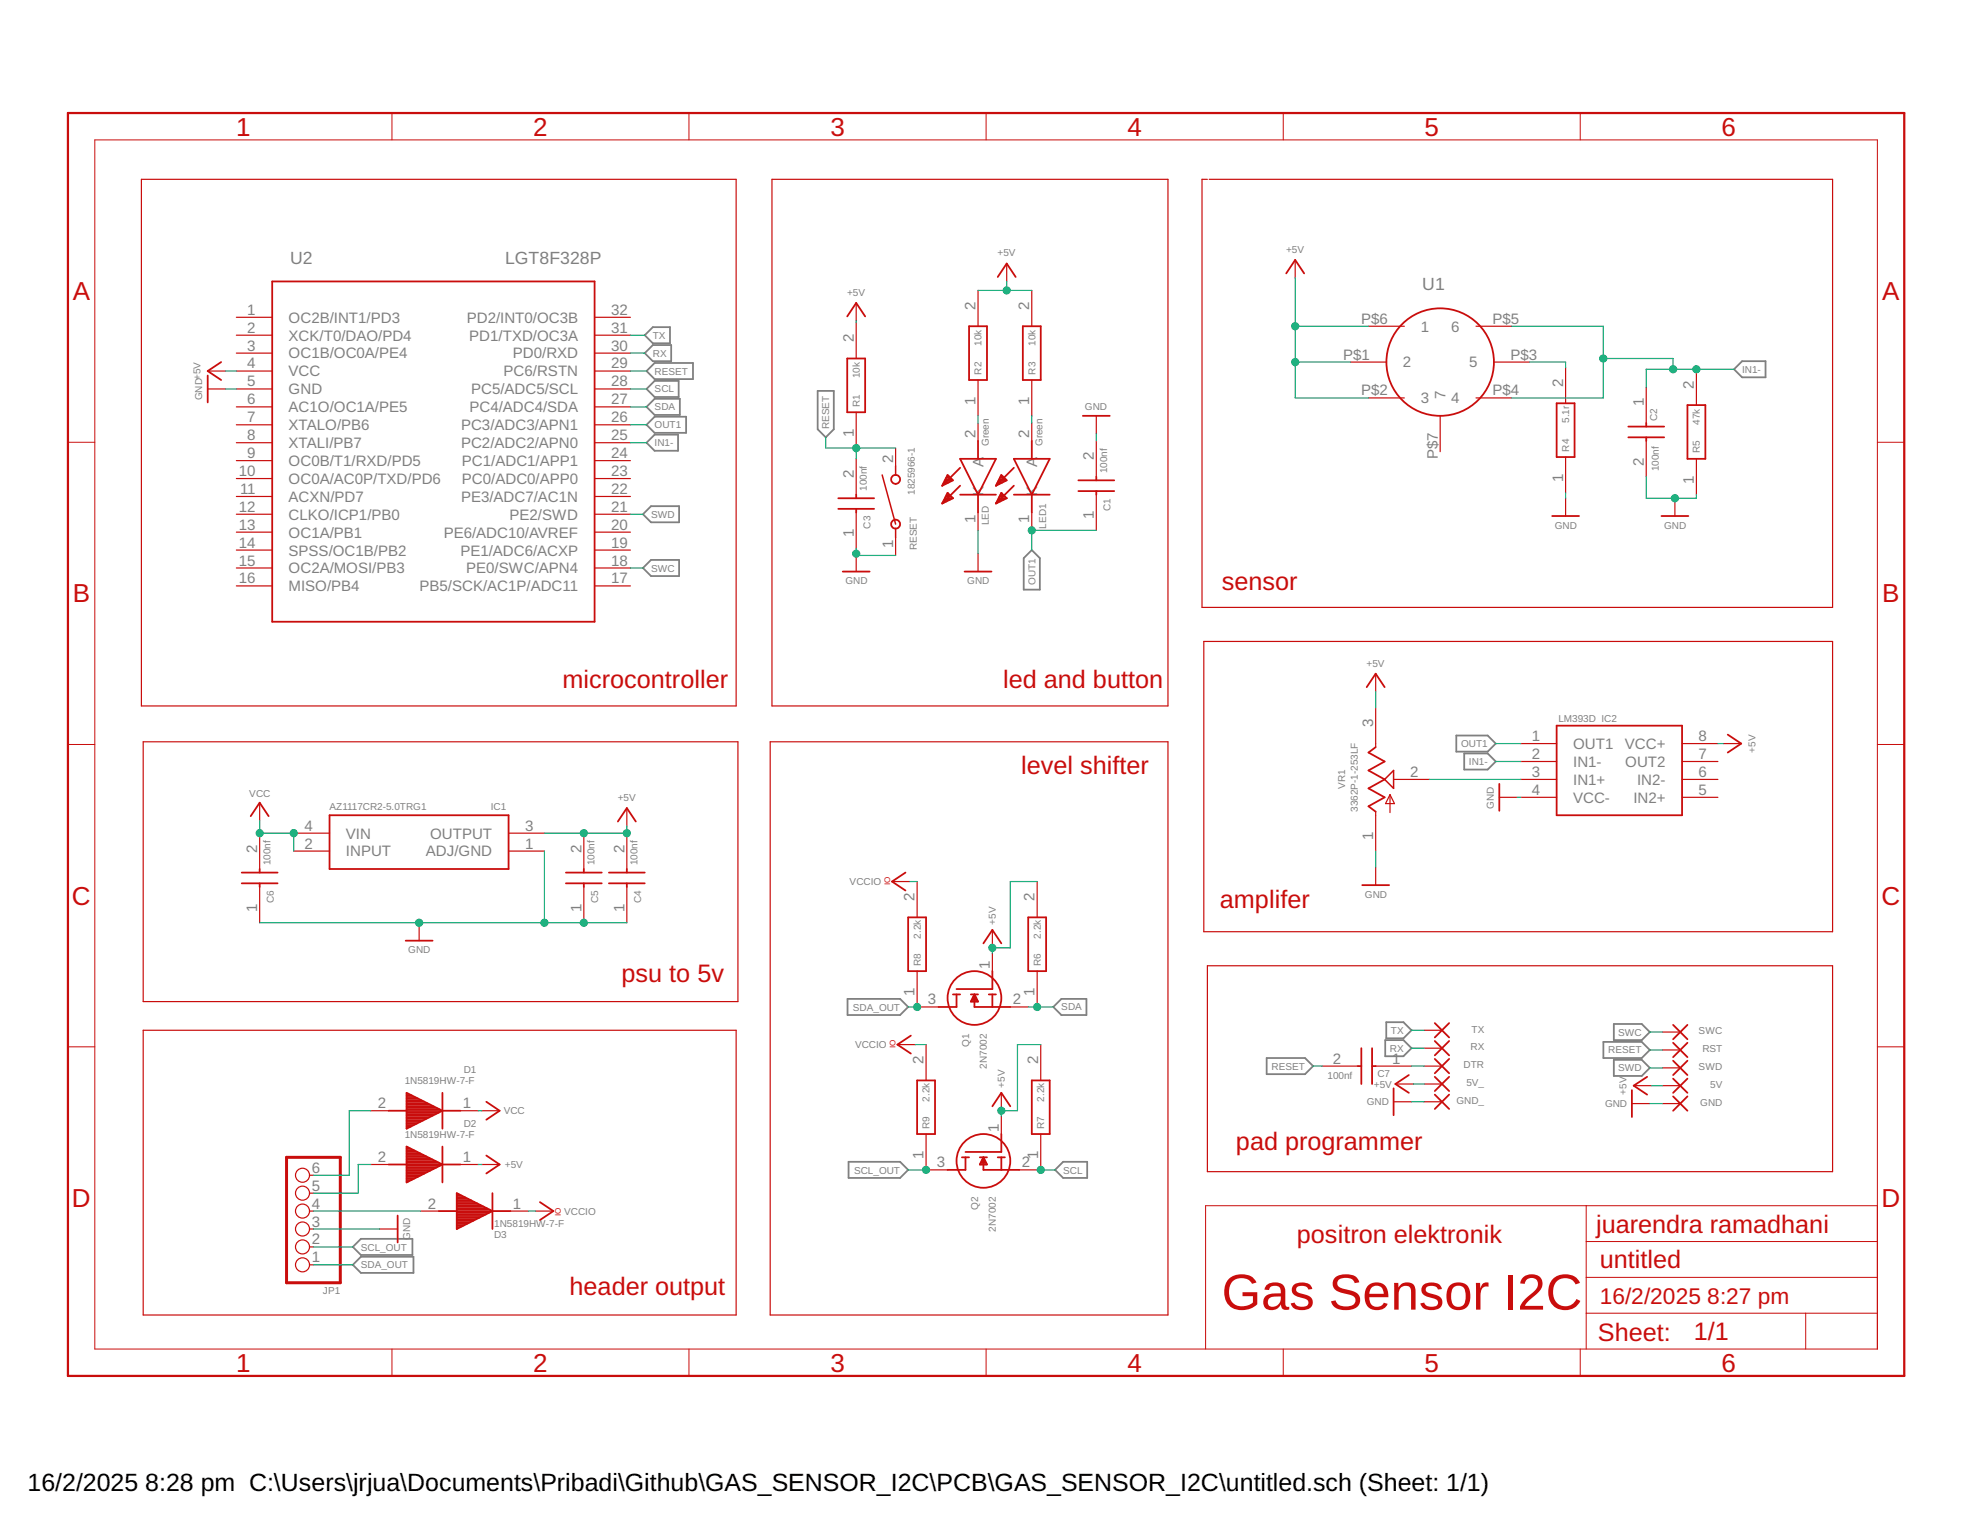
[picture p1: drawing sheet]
<svg xmlns="http://www.w3.org/2000/svg" width="279mm" height="216mm" viewBox="0 0 279 216" stroke-linecap="round" stroke-linejoin="round" font-family="sans-serif">
<g fill="none" stroke="#808080" stroke-width=".25">
<path d="M91.4 50.1l1.1-1.2h2.6v2.3h-2.6zM91.4 47.5l1.1-1.1h2.5v2.3h-2.5zM91.7 52.6l1.1-1.1h5.4v2.2h-5.4zM91.7 55.1l1.1-1.1h3.4v2.3h-3.4zM91.7 57.7l1.1-1.2h3.6v2.3h-3.6zM115.9 55.4h2.3v5.5l-1.1 1.1-1.2-1.1zM245.8 52.3l1.2-1.1h3.3v2.3h-3.3zM91.1 72.9l1.2-1.1h4v2.2h-4zM91.7 62.8l1.1-1.2h3.3v2.3h-3.3zM91.7 60.2l1.1-1.1h4.5v2.3h-4.5zM146.3 78l1.1 1.1v4.5h-2.3v-4.5zM91.1 80.5l1.2-1.1h4v2.3h-4z"/>
<path d="M206.4 104.3h4.5l1.1 1.1-1.1 1.2h-4.5zM207.6 106.8h3.3l1.1 1.1-1.1 1.2h-3.3zM120.1 141.6h7.5l1.1 1.1-1.1 1.2h-7.5zM149.3 142.7l1.2-1.1h3.5v2.3h-3.5zM179.6 150h5.4l1.1 1.1-1.1 1.2h-5.4zM196.4 147.4h2.5l1.2 1.2-1.2 1.1h-2.5zM196.5 144.9h2.4l1.2 1.1-1.2 1.2h-2.4zM227.3 147.7h5.4l1.2 1.1-1.2 1.2h-5.4zM228.8 145.2h3.9l1.2 1.1-1.2 1.1h-3.9zM228.8 150.2h3.9l1.2 1.2-1.2 1.1h-3.9zM50 176.8l1.2-1.2h7.3v2.3h-7.3zM50 179.3l1.2-1.1h7.4v2.2h-7.4z"/>
<path d="M120.3 164.7h7.3l1.1 1.1-1.1 1.2h-7.3zM149.6 165.8l1.1-1.1h3.4v2.3h-3.4z"/>
</g>
<g fill="none" stroke="#c90d0c" stroke-width=".17">
<path d="M20 25.4h84.4v74.7h-84.4zM109.4 25.4h56.2v74.7h-56.2zM142.7 37.4v2.5M171.2 25.4h-.8v60.7h89.4v-60.7h-88.4M183.6 36.9v2.5M29.4 52.6h2.6M29.4 55.1h2.6M33.5 45h5.1M33.5 47.5h5.1M33.5 50.1h5.1M33.5 52.6h5.1M33.5 55.1h5.1"/>
<path d="M33.5 57.7h5.1M84.3 45h5.1M84.3 47.5h5.1M84.3 50.1h5.1M84.3 52.6h5.1M84.3 55.1h5.1M84.3 57.7h5.1M121.4 42.9v2.6M121.4 45.7v5.1M121.4 58.4v5.1M138.6 41.2v5M138.6 53.9v5"/>
<path d="M138.6 60v2.5M146.3 41.2v5M146.3 53.9v5M146.3 60v2.5M155.4 58.9v2.6M191.5 51.3h5M194 46.2h5.1M194 56.4h5.1M204.2 58.9v5.1M209.2 46.2h5.1M209.2 56.4h5.1M211.8 51.3h5.1"/>
<path d="M221.9 52.1v5.1M233.4 54.9v5.1M240.5 52.3v5.1M33.5 60.2h5.1M33.5 62.8h5.1M33.5 65.3h5.1M33.5 67.8h5.1M33.5 70.4h5.1M33.5 72.9h5.1M33.5 75.4h5.1M33.5 78h5.1M84.3 60.2h5.1"/>
<path d="M84.3 62.8h5.1M84.3 65.3h5.1M84.3 67.8h5.1M84.3 70.4h5.1M84.3 72.9h5.1M84.3 75.4h5.1M84.3 78h5.1M121.4 65v5.1M121.4 72.6v5.1M121.4 78.5v2.5M127 63.5v2.6M127 76.2v2.5"/>
<path d="M138.6 72.6v2.6M138.6 78.5v2.5M146.3 72.6v2.6M155.4 62.5v5.1M155.4 70.1v5.1M221.9 64.8v5.1M221.9 70.6v2.6M233.4 62.5v5.1M237.4 70.6v2.6M240.5 65v5.1M33.5 80.5h5.1M33.5 83.1h5.1"/>
<path d="M84.3 80.5h5.1M84.3 83.1h5.1M170.6 90.9h89.2v41.2h-89.2zM195 95.5v2.5M20.3 105.2h84.3v36.8h-84.3zM36.8 113.8v2.5M36.8 118.1v5.1M41.6 118.1h5.1M72.1 118.1h5.1M82.8 118.1v5.1M88.9 114.6v2.5M88.9 118.1v5.1"/>
<path d="M109.2 105.2h56.4v81.2h-56.4zM195 100.3v5.6M195 115.1v5.5M197 112.6v2.6M197 112.6l.7 1.3h-1.3zM197.5 110.5h5.1M212.5 113h2.6M215.6 105.4h5.1M215.6 107.9h5.1M215.6 110.5h5.1M215.6 113h5.1M238.4 105.4h5.1"/>
<path d="M238.4 107.9h5.1M238.4 110.5h5.1M238.4 113h5.1M244.3 105.4h2.5M36.8 125.7v5.1M41.6 120.6h5.1M59.4 130.8v2.5M72.1 120.6h5.1M82.8 125.7v5.1M88.9 125.7v5.1M126.4 125h2.6M130 125v5"/>
<path d="M130 137.7v5M140.7 131.8v2.6M140.7 135.1v2.6M147 125v5M147 137.7v5M171.2 136.9h88.6v29.2h-88.6zM195 122.9v2.6M20.3 146h84.1v40.4h-84.1zM52.6 157.5h2.5M65.3 157.5h2.5M68.3 157.5h2.5M127.2 148.1h2.6"/>
<path d="M130.5 142.7h2.6M131.3 148.1v5.1M141.9 154.9v2.6M141.9 158.2v2.6M143.2 142.7h2.6M147.5 148.1v5.1M187.4 151.1h5.1M195 151.1h5.1M197.5 156.2h2.6M197.8 153.7h2.5M201.9 146h2.5M201.9 148.6h2.5"/>
<path d="M201.9 151.1h2.5M201.9 153.7h2.5M201.9 156.2h2.5M231.3 156.4h2.6M231.6 153.9h2.5M235.6 146.3h2.6M235.6 148.8h2.6M235.6 151.4h2.6M235.6 153.9h2.6M235.6 156.4h2.6M43.9 179.3h.5M43.9 176.8h.5"/>
<path d="M43.9 174.2h.5M43.9 171.7h.5M43.9 169.1h.5M43.9 166.6h.5M52.6 165.1h2.5M53.8 174.2h2.6M59.7 171.7h2.5M65.3 165.1h2.5M68.3 165.1h2.5M72.3 171.7h2.6M75.9 171.7h2.5M131.3 160.8v5"/>
<path d="M131.8 165.8h2.5M144.5 165.8h2.5M147.5 160.8v5"/>
<circle cx="42.9" cy="171.7" r=".99"/>
<circle cx="42.9" cy="166.6" r=".99"/>
<circle cx="42.9" cy="169.1" r=".99"/>
<circle cx="42.9" cy="179.3" r=".99"/>
<circle cx="42.9" cy="176.8" r=".99"/>
<circle cx="42.9" cy="174.2" r=".99"/>
</g>
<g fill="none" stroke="#c90d0c" stroke-width=".14">
<path d="M13.4 19.8h252.7v171.4h-252.7zM55.6 16v3.8M97.7 16v3.8M139.8 16v3.8M181.9 16v3.8M224 16v3.8M9.6 62.7h3.8M266.1 62.7h3.8M9.6 105.5h3.8M266.1 105.5h3.8M9.6 148.4h3.8M266.1 148.4h3.8"/>
<path d="M224.9 170.9v20.3M224.9 176h41.2M266.1 170.9h-95.2v20.3M55.6 191.2v3.9M97.7 191.2v3.9M139.8 191.2v3.9M181.9 191.2v3.9M224 191.2v3.9M224.9 186.2h41.2M224.9 181.1h41.2M256 186.2v5"/>
</g>
<path d="M9.6 16h260.3v179.1h-260.3z" fill="none" stroke="#c90d0c" stroke-width=".32"/>
<g fill="none" stroke="#c90d0c" stroke-width=".25">
<path d="M38.6 39.9h45.7v48.2h-45.7zM141.4 39.3l1.3-1.9 1.3 1.9M182.3 38.8l1.3-1.9 1.3 1.9M29.4 53.2v3.8M31.3 51.3l-1.9 1.3 1.9 1.3M120.1 50.8h2.5v7.6h-2.5zM120.1 44.9l1.3-2 1.2 2M137.4 46.2h2.5v7.7h-2.5zM145 46.2h2.5v7.7h-2.5zM153.5 58.9h3.8M220.7 57.2h2.5v7.6h-2.5zM233.4 60v.5"/>
<path d="M239.2 57.4h2.5v7.6h-2.5zM118.8 72.1h5.1M118.8 70.6h5.1M121.4 70.1v.5M121.4 72.1v.5M133.6 71.3h.2M133.7 68.6h.3M133.7 71.1h.5M133.8 68.4h.7M133.8 70.8h.8M133.9 68.2h1M133.9 70.6h1.2"/>
<path d="M134 68h1M134 70.4h.9M134.1 67.7h.6M134.2 70.2h.4M134.2 67.5h.3M134.3 70h.1M134.3 67.3l.8 .8-1.5 .8zM135.1 70.6l-.8-.7-.7 1.5M135.1 70.6l-1.5 .8M136.1 65h5.1l-2.6 5.1zM136.1 70.1h5.1M136.1 68.9l-2.5 2.5"/>
<path d="M136.1 66.3l-2.5 2.6M138.6 62.5v2.5M138.6 70.1v2.5M141.2 71.3h.2M141.3 68.6h.3M141.3 71.1h.5M141.4 68.4h.7M141.5 70.8h.8M141.5 68.2h1M141.6 70.6h1.1M141.6 68h1M141.7 70.4h.8"/>
<path d="M141.7 67.7h.7M141.8 70.2h.5M141.8 67.5h.3M141.9 70h.1M141.9 67.3l.8 .8-1.5 .8zM142.7 70.6l-.8-.7-.7 1.5M142.7 70.6l-1.5 .8M143.7 65h5.1l-2.5 5.1zM143.7 70.1h5.1M143.7 68.9l-2.5 2.5M143.7 66.3l-2.5 2.6M146.3 62.5v2.5"/>
<path d="M146.3 70.1v2.5M152.9 69.6h5M152.9 68.1h5M155.4 67.6v.5M155.4 69.6v.5M220 73.2h3.8M230.8 60.5h5.1M230.8 62h5.1M233.4 62v.5M235.5 73.2h3.8M119.5 81h3.8M136.7 81h3.8"/>
<path d="M193.7 97.4l1.3-1.9 1.3 1.9M35.5 115.7l1.3-1.9 1.3 1.9M46.7 115.6h25.4v7.6h-25.4zM87.6 116.5l1.3-1.9 1.2 1.9M195 105.9l-1 .8 2.3 1.2-2.3 1.3 2.3 1.3-2.3 1.3 2.3 1.2-2.3 1.3 1 .8M212.5 111.1v3.8M220.7 102.9h17.7v12.7h-17.7zM244.9 104.1l1.9 1.3-1.9 1.3M34.3 125.2h5M34.3 123.7h5M36.8 123.2v.5M36.8 125.2v.5"/>
<path d="M57.5 133.3h3.8M80.2 125.2h5.1M80.2 123.7h5.1M82.8 123.2v.5M82.8 125.2v.5M86.3 125.2h5.1M86.3 123.7h5.1M88.9 123.2v.5M88.9 125.2v.5M128.4 123.7l-2 1.3 2 1.2M128.7 130h2.6v7.7h-2.6zM139.4 133.7l1.3-1.9 1.2 1.9"/>
<path d="M140.7 137.7v2.5h-5.1M145.8 130h2.5v7.7h-2.5zM193.1 125.5h3.8M55.1 157.5h2.5M57.6 154.9l5.1 2.6-5.1 2.5zM57.6 159.9h.2M57.6 159.7h.6M57.6 159.5h1M57.6 159.3h1.5M57.6 159h1.9M57.6 158.8h2.4M57.6 158.6h2.8"/>
<path d="M57.6 158.4h3.3M57.6 158.2h3.7M57.6 157.9h4.1M57.6 157.7h4.6M57.6 157.5h5M57.6 157.3h4.7M57.6 157.1h4.3M57.6 156.8h3.8M57.6 156.6h3.4M57.6 156.4h3M57.6 156.2h2.5M57.6 156h2.1"/>
<path d="M57.6 155.7h1.6M57.6 155.5h1.2M57.6 155.3h.7M57.6 155.1h.3M62.7 154.9v5.1M62.7 157.5h2.6M68.9 156.2l1.9 1.3-1.9 1.2M129.1 146.8l-1.9 1.3 1.9 1.3M130 153.2h2.5v7.6h-2.5zM135.1 141h1M135.6 141v1.7h-2.5M137.6 141h1"/>
<path d="M137.6 141.9h1M137.8 141.7h.7M137.9 141.5h.5M138 141.3h.3M138.1 141.1h.1M138.1 141v1.7h5.1M138.1 141l.5 1h-1zM140.2 141h1M140.7 141v1.7M140.7 156.8l1.2-1.9 1.3 1.9M146.3 153.2h2.5v7.6h-2.5zM192.5 151.1h.5"/>
<path d="M193 148.6v5.1M194.5 148.6v5.1M194.5 151.1h.5M197.5 154.3v3.8M199.7 152.4l-1.9 1.3 1.9 1.2M203.4 145l2 2.1M203.4 147.6l2 2M203.4 150.1l2 2M203.4 152.7l2 2M203.4 155.2l2 2M205.4 145l-2 2.1M205.4 147.6l-2 2"/>
<path d="M205.4 150.1l-2 2M205.4 152.7l-2 2M205.4 155.2l-2 2M231.3 154.5v3.8M233.5 152.7l-1.9 1.2 1.9 1.3M237.2 145.3l2 2M237.2 147.8l2 2.1M237.2 150.4l2 2M237.2 152.9l2 2M237.2 155.4l2 2.1M239.2 145.3l-2 2M239.2 147.8l-2 2.1"/>
<path d="M239.2 150.4l-2 2M239.2 152.9l-2 2M239.2 155.4l-2 2.1M56.4 172.3v3.8M57.6 162.5l5.1 2.6-5.1 2.5zM57.6 164.8h4.6M57.6 164.6h4.2M57.6 164.4h3.7M57.6 164.2h3.3M57.6 167.5h.3M57.6 167.3h.7M57.6 167h1.2"/>
<path d="M57.6 166.8h1.6M57.6 166.6h2.1M57.6 166.4h2.5M57.6 166.2h2.9M57.6 165.9h3.4M57.6 165.7h3.8M57.6 165.5h4.3M57.6 165.3h4.7M57.6 163.9h2.8M57.6 163.7h2.4M57.6 163.5h1.9M57.6 163.3h1.5"/>
<path d="M57.6 163h1.1M57.6 162.8h.6M57.6 162.6h.2M62.2 171.7h2.5M62.7 165.1h-7.6M62.7 162.5v5.1M62.7 165.1h2.6M64.7 169.1l5.1 2.6-5.1 2.5zM64.7 174.2h.2M64.7 173.9h.6M64.7 173.7h1M64.7 173.5h1.5"/>
<path d="M64.7 173.3h1.9M64.7 173.1h2.4M64.7 172.8h2.8M64.7 172.6h3.3M64.7 172.4h3.7M64.7 172.2h4.2M64.7 171.9h4.6M64.7 171.7h5M64.7 171.5h4.7M64.7 171.3h4.3M64.7 171h3.9M64.7 170.8h3.4"/>
<path d="M64.7 170.6h3M64.7 170.4h2.5M64.7 170.2h2.1M64.7 169.9h1.6M64.7 169.7h1.2M64.7 169.5h.7M64.7 169.3h.3M68.9 163.8l1.9 1.3-1.9 1.2M69.8 169.1v5.1M69.8 171.7h2.5M76.5 170.4l1.9 1.3-1.9 1.3M136.4 164.1h1"/>
<path d="M136.9 164.1v1.7h-2.6M138.9 164.1h1M139 164.8h.8M139.1 164.6h.6M139.2 164.4h.4M139.4 164.2h.1M139.4 164.1v1.7h5.1M139.4 164.1l.5 1h-1zM141.4 164.1h1.1M141.9 160.8v2.5h-5M141.9 164.1v1.7"/>
<circle cx="204.2" cy="51.3" r="7.6"/>
<circle cx="126.9" cy="74.3" r=".64"/>
<circle cx="127" cy="68" r=".64"/>
<circle cx="138.1" cy="141.5" r="3.8"/>
<circle cx="139.4" cy="164.6" r="3.8"/>
</g>
<path d="M125.1 67.3l1.9 7M127 66.1v1.2M127 74.9v1.3M196.3 110.5l1.2-1.3v2.6z" fill="none" stroke="#c90d0c" stroke-width=".21"/>
<path d="M40.6 164.1h7.6v17.7h-7.6z" fill="none" stroke="#c90d0c" stroke-width=".42"/>
<g fill="none" stroke="#0dab76" stroke-width=".17">
<path d="M142.7 39.9v1.3M183.6 39.4v17h10.4M32 55.1h1.5M32 52.6h1.5M89.4 55.1h2.3M89.4 52.6h2.3M89.4 57.7h2.3M89.4 47.5h2M89.4 50.1h2M121.4 45.5v.2M138.6 58.9v1.1M138.6 41.2h7.7"/>
<path d="M146.3 58.9v1.1M183.6 46.2h10.4M183.6 51.3h7.9M214.3 46.2h13v10.2h-13M216.9 51.3h5v.8M227.3 50.8h9.9v1.5M245.8 52.3h-12.4v2.6M89.4 62.8h2.3M89.4 60.2h2.3M89.4 72.9h1.7M117.1 62v1.5h9.9M121.4 63.5v1.5"/>
<path d="M121.4 77.7v1h5.6M138.6 75.2v3.3M155.4 61.5v1M155.4 75.2h-9.1v2.8M221.9 69.9v.7M233.4 67.6v3h7.1v-.5M89.4 80.5h1.7M195 98v2.3M36.8 116.3v1.8h4.8v2.5M88.9 117.1v1h-11.7M202.6 110.5h13M212 105.4h3.6"/>
<path d="M212 107.9h3.6M215.1 113h.5M243.5 105.4h.8M36.8 130.8h52.1M77.2 120.6v10.2M129 125h1M147 125h-3.8v9.4h-2.5v.7M195 120.6v2.3M52.6 157.5h-3.1v9.1h-5.1M67.8 157.5h.5M128.7 142.7h1.8M129.8 148.1h1.5"/>
<path d="M145.8 142.7h3.5M147.5 148.1h-3.3v9.4h-2.3v.7M186.1 151.1h1.3M200.1 156.2h1.8M200.1 151.1h1.8M200.1 146h1.8M200.1 148.6h1.8M200.3 153.7h1.6M233.9 156.4h1.7M233.9 148.8h1.7M233.9 146.3h1.7M233.9 151.4h1.7"/>
<path d="M234.1 153.9h1.5M44.4 174.2h9.4M44.4 171.7h15.3M44.4 176.8h5.6M44.4 179.3h5.6M52.6 165.1h-1.8v4h-6.4M67.8 165.1h.5M74.9 171.7h1M128.7 165.8h3.1M147 165.8h2.6"/>
</g>
<g fill="#0dab76" stroke="#0dab76" stroke-width=".14">
<circle cx="121.4" cy="78.5" r=".51"/>
<circle cx="82.8" cy="130.8" r=".51"/>
<circle cx="77.2" cy="130.8" r=".51"/>
<circle cx="59.4" cy="130.8" r=".51"/>
<circle cx="237.4" cy="70.6" r=".51"/>
<circle cx="121.4" cy="63.5" r=".51"/>
<circle cx="82.8" cy="118.1" r=".51"/>
<circle cx="88.9" cy="118.1" r=".51"/>
<circle cx="142.7" cy="41.2" r=".51"/>
<circle cx="183.6" cy="46.2" r=".51"/>
<circle cx="183.6" cy="51.3" r=".51"/>
<circle cx="140.7" cy="134.4" r=".51"/>
<circle cx="141.9" cy="157.5" r=".51"/>
<circle cx="41.6" cy="118.1" r=".51"/>
<circle cx="36.8" cy="118.1" r=".51"/>
<circle cx="227.3" cy="50.8" r=".51"/>
<circle cx="237.2" cy="52.3" r=".51"/>
<circle cx="240.5" cy="52.3" r=".51"/>
<circle cx="146.3" cy="75.2" r=".51"/>
<circle cx="147.5" cy="165.8" r=".51"/>
<circle cx="147" cy="142.7" r=".51"/>
<circle cx="131.3" cy="165.8" r=".51"/>
<circle cx="130" cy="142.7" r=".51"/>
</g>
<text font-size="7.2" fill="#c90d0c" x="173.2" y="185.7">Gas Sensor I2C</text>
<g font-size="3.7" fill="#c90d0c">
<text x="33.5" y="19.2">1</text>
<text x="75.6" y="19.2">2</text>
<text x="117.7" y="19.2">3</text>
<text x="159.8" y="19.2">4</text>
<text x="201.9" y="19.2">5</text>
<text x="244.1" y="19.2">6</text>
<text x="10.3" y="42.6">A</text>
<text x="266.8" y="42.6">A</text>
<text x="10.3" y="85.4">B</text>
<text x="266.8" y="85.4">B</text>
<text x="10.2" y="128.3">C</text>
<text x="266.7" y="128.3">C</text>
<text x="10.2" y="171.1">D</text>
<text x="266.7" y="171.1">D</text>
<text x="33.5" y="194.4">1</text>
<text x="75.6" y="194.4">2</text>
<text x="117.7" y="194.4">3</text>
<text x="159.8" y="194.4">4</text>
<text x="201.9" y="194.4">5</text>
<text x="244.1" y="194.4">6</text>
</g>
<g font-size="3.6" fill="#c90d0c">
<text x="173.2" y="83.6">sensor</text>
<text x="79.7" y="97.5">microcontroller</text>
<text x="142.2" y="97.5">led and button</text>
<text x="144.7" y="109.7">level shifter</text>
<text x="172.9" y="128.8">amplifer</text>
<text x="88.1" y="139.2">psu to 5v</text>
<text x="175.2" y="163.1">pad programmer</text>
<text x="183.8" y="176.3">positron elektronik</text>
<text x="226.3" y="174.7">juarendra ramadhani</text>
<text x="226.8" y="179.8">untitled</text>
<text x="80.7" y="183.6">header output</text>
<text x="226.5" y="190.1">Sheet:</text>
<text x="240.1" y="190">1/1</text>
</g>
<g font-size="3.5">
<text x="3.9" y="211.4">16/2/2025</text>
<text x="20.6" y="211.4">8:28 pm C:\Users\jrjua\Documents\Pribadi\Github\GAS_SENSOR_I2C\PCB\GAS_SENSOR_I2C\untitled.sch (Sheet: 1/1)</text>
</g>
<g font-size="3.2" fill="#c90d0c">
<text x="226.8" y="184.9">16/2/2025</text>
<text x="242" y="184.9">8:27 pm</text>
</g>
<g font-size="2.5" fill="#808080">
<text x="41.1" y="37.4">U2</text>
<text x="71.6" y="37.4">LGT8F328P</text>
<text x="201.6" y="41.2">U1</text>
</g>
<g font-size="2.1" fill="#808080">
<text x="35.1" y="44.6">1</text>
<text x="35.1" y="47.2">2</text>
<text x="40.9" y="45.7">OC2B/INT1/PD3</text>
<text x="66.2" y="45.7">PD2/INT0/OC3B</text>
<text x="86.6" y="47.2">31</text>
<text x="86.6" y="44.6">32</text>
<text x="138.3" y="43.9" transform="rotate(-90 138.3 43.9)">2</text>
<text x="145.9" y="43.9" transform="rotate(-90 145.9 43.9)">2</text>
<text x="193" y="45.9">P$6</text>
<text x="201.4" y="47">1</text>
<text x="205.7" y="47">6</text>
<text x="211.6" y="45.9">P$5</text>
<text x="35.1" y="49.7">3</text>
<text x="35.1" y="52.2">4</text>
<text x="40.9" y="48.3">XCK/T0/DAO/PD4</text>
<text x="40.9" y="50.8">OC1B/OC0A/PE4</text>
<text x="40.9" y="53.4">VCC</text>
<text x="66.5" y="48.3">PD1/TXD/OC3A</text>
<text x="71.4" y="53.4">PC6/RSTN</text>
<text x="72.7" y="50.8">PD0/RXD</text>
<text x="86.6" y="52.2">29</text>
<text x="86.6" y="49.7">30</text>
<text x="121" y="48.5" transform="rotate(-90 121 48.5)">2</text>
<text x="190.4" y="51">P$1</text>
<text x="198.9" y="52.1">2</text>
<text x="208.3" y="52.1">5</text>
<text x="214.1" y="51">P$3</text>
<text x="35.1" y="54.8">5</text>
<text x="35.1" y="57.3">6</text>
<text x="35.1" y="59.9">7</text>
<text x="40.9" y="55.9">GND</text>
<text x="40.9" y="58.4">AC1O/OC1A/PE5</text>
<text x="66.5" y="58.4">PC4/ADC4/SDA</text>
<text x="66.8" y="55.9">PC5/ADC5/SCL</text>
<text x="86.6" y="59.9">26</text>
<text x="86.6" y="57.3">27</text>
<text x="86.6" y="54.8">28</text>
<text x="138.3" y="57.4" transform="rotate(-90 138.3 57.4)">1</text>
<text x="145.9" y="57.4" transform="rotate(-90 145.9 57.4)">1</text>
<text x="193" y="56">P$2</text>
<text x="201.4" y="57.2">3</text>
<text x="204.9" y="56.6" transform="rotate(-90 204.9 56.6)">7</text>
<text x="205.7" y="57.2">4</text>
<text x="211.6" y="56">P$4</text>
<text x="221.6" y="54.8" transform="rotate(-90 221.6 54.8)">2</text>
<text x="233" y="57.6" transform="rotate(-90 233 57.6)">1</text>
<text x="240.1" y="55.1" transform="rotate(-90 240.1 55.1)">2</text>
<text x="35.1" y="62.4">8</text>
<text x="35.1" y="64.9">9</text>
<text x="40.9" y="61">XTALO/PB6</text>
<text x="40.9" y="63.5">XTALI/PB7</text>
<text x="65.4" y="63.5">PC2/ADC2/APN0</text>
<text x="65.4" y="61">PC3/ADC3/APN1</text>
<text x="86.6" y="64.9">24</text>
<text x="86.6" y="62.4">25</text>
<text x="121" y="62" transform="rotate(-90 121 62)">1</text>
<text x="126.6" y="65.7" transform="rotate(-90 126.6 65.7)">2</text>
<text x="138.3" y="62.1" transform="rotate(-90 138.3 62.1)">2</text>
<text x="145.9" y="62.1" transform="rotate(-90 145.9 62.1)">2</text>
<text x="155" y="65.2" transform="rotate(-90 155 65.2)">2</text>
<text x="203.8" y="65.1" transform="rotate(-90 203.8 65.1)">P$7</text>
<text x="33.9" y="67.5">10</text>
<text x="34" y="70">11</text>
<text x="40.9" y="66.1">OC0B/T1/RXD/PD5</text>
<text x="40.9" y="68.6">OC0A/AC0P/TXD/PD6</text>
<text x="40.9" y="71.1">ACXN/PD7</text>
<text x="65.4" y="71.1">PE3/ADC7/AC1N</text>
<text x="65.5" y="68.6">PC0/ADC0/APP0</text>
<text x="65.5" y="66.1">PC1/ADC1/APP1</text>
<text x="86.6" y="70">22</text>
<text x="86.6" y="67.5">23</text>
<text x="121" y="67.8" transform="rotate(-90 121 67.8)">2</text>
<text x="139.4" y="70.3" transform="rotate(-90 139.4 70.3)">K</text>
<text x="139.4" y="66.3" transform="rotate(-90 139.4 66.3)">A</text>
<text x="147" y="70.3" transform="rotate(-90 147 70.3)">K</text>
<text x="147" y="66.3" transform="rotate(-90 147 66.3)">A</text>
<text x="221.6" y="68.3" transform="rotate(-90 221.6 68.3)">1</text>
<text x="233" y="66" transform="rotate(-90 233 66)">2</text>
<text x="240.1" y="68.6" transform="rotate(-90 240.1 68.6)">1</text>
<text x="33.9" y="72.6">12</text>
<text x="33.9" y="75.1">13</text>
<text x="33.9" y="77.6">14</text>
<text x="40.9" y="73.7">CLKO/ICP1/PB0</text>
<text x="40.9" y="76.2">OC1A/PB1</text>
<text x="62.9" y="76.2">PE6/ADC10/AVREF</text>
<text x="72.2" y="73.7">PE2/SWD</text>
<text x="86.6" y="77.6">19</text>
<text x="86.6" y="75.1">20</text>
<text x="86.6" y="72.6">21</text>
<text x="121" y="76.2" transform="rotate(-90 121 76.2)">1</text>
<text x="126.6" y="77.8" transform="rotate(-90 126.6 77.8)">1</text>
<text x="138.3" y="74.2" transform="rotate(-90 138.3 74.2)">1</text>
<text x="145.9" y="74.2" transform="rotate(-90 145.9 74.2)">1</text>
<text x="155" y="73.6" transform="rotate(-90 155 73.6)">1</text>
<text x="33.9" y="80.2">15</text>
<text x="33.9" y="82.7">16</text>
<text x="40.9" y="78.7">SPSS/OC1B/PB2</text>
<text x="40.9" y="81.3">OC2A/MOSI/PB3</text>
<text x="40.9" y="83.8">MISO/PB4</text>
<text x="59.5" y="83.8">PB5/SCK/AC1P/ADC11</text>
<text x="65.3" y="78.7">PE1/ADC6/ACXP</text>
<text x="66.1" y="81.3">PE0/SWC/APN4</text>
<text x="86.6" y="82.7">17</text>
<text x="86.6" y="80.2">18</text>
<text x="194.7" y="103.1" transform="rotate(-90 194.7 103.1)">3</text>
<text x="217.1" y="105.1">1</text>
<text x="217.1" y="107.6">2</text>
<text x="223" y="106.2">OUT1</text>
<text x="230.4" y="106.2">VCC+</text>
<text x="240.8" y="105.1">8</text>
<text x="240.8" y="107.6">7</text>
<text x="199.9" y="110.1">2</text>
<text x="217.1" y="110.1">3</text>
<text x="217.1" y="112.7">4</text>
<text x="223" y="108.7">IN1-</text>
<text x="223" y="111.3">IN1+</text>
<text x="223" y="113.8">VCC-</text>
<text x="230.4" y="108.7">OUT2</text>
<text x="231.5" y="113.8">IN2+</text>
<text x="232.1" y="111.3">IN2-</text>
<text x="240.8" y="110.1">6</text>
<text x="240.8" y="112.7">5</text>
<text x="43.2" y="117.8">4</text>
<text x="49" y="118.9">VIN</text>
<text x="61" y="118.9">OUTPUT</text>
<text x="74.4" y="117.8">3</text>
<text x="194.7" y="119.1" transform="rotate(-90 194.7 119.1)">1</text>
<text x="36.4" y="120.9" transform="rotate(-90 36.4 120.9)">2</text>
<text x="43.2" y="120.3">2</text>
<text x="49" y="121.4">INPUT</text>
<text x="60.4" y="121.4">ADJ/GND</text>
<text x="74.4" y="120.3">1</text>
<text x="82.4" y="120.9" transform="rotate(-90 82.4 120.9)">2</text>
<text x="88.5" y="120.9" transform="rotate(-90 88.5 120.9)">2</text>
<text x="36.4" y="129.2" transform="rotate(-90 36.4 129.2)">1</text>
<text x="82.4" y="129.2" transform="rotate(-90 82.4 129.2)">1</text>
<text x="88.5" y="129.2" transform="rotate(-90 88.5 129.2)">1</text>
<text x="129.7" y="127.7" transform="rotate(-90 129.7 127.7)">2</text>
<text x="146.7" y="127.7" transform="rotate(-90 146.7 127.7)">2</text>
<text x="140.3" y="137.3" transform="rotate(-90 140.3 137.3)">1</text>
<text x="129.7" y="141.2" transform="rotate(-90 129.7 141.2)">1</text>
<text x="131.5" y="142.4">3</text>
<text x="143.6" y="142.4">2</text>
<text x="146.7" y="141.2" transform="rotate(-90 146.7 141.2)">1</text>
<text x="130.9" y="150.8" transform="rotate(-90 130.9 150.8)">2</text>
<text x="147.2" y="150.8" transform="rotate(-90 147.2 150.8)">2</text>
<text x="189" y="150.8">2</text>
<text x="197.4" y="150.8">1</text>
<text x="53.5" y="157.1">2</text>
<text x="65.6" y="157.1">1</text>
<text x="141.6" y="160.4" transform="rotate(-90 141.6 160.4)">1</text>
<text x="44.2" y="166.3">6</text>
<text x="53.5" y="164.7">2</text>
<text x="65.6" y="164.7">1</text>
<text x="130.9" y="164.3" transform="rotate(-90 130.9 164.3)">1</text>
<text x="132.8" y="165.5">3</text>
<text x="144.8" y="165.5">2</text>
<text x="147.2" y="164.3" transform="rotate(-90 147.2 164.3)">1</text>
<text x="44.2" y="173.9">3</text>
<text x="44.2" y="171.3">4</text>
<text x="44.2" y="168.8">5</text>
<text x="60.7" y="171.3">2</text>
<text x="72.7" y="171.3">1</text>
<text x="44.2" y="179">1</text>
<text x="44.2" y="176.4">2</text>
</g>
<g font-size="1.4" fill="#808080">
<text x="182.3" y="35.8">+5V</text>
<text x="120.1" y="41.9">+5V</text>
<text x="141.4" y="36.3">+5V</text>
<text x="92.5" y="48">TX</text>
<text x="92.5" y="50.6">RX</text>
<text x="92.8" y="53.1">RESET</text>
<text x="121.9" y="53.6" transform="rotate(-90 121.9 53.6)">10k</text>
<text x="139.1" y="53.1" transform="rotate(-90 139.1 53.1)">R2</text>
<text x="139.1" y="49" transform="rotate(-90 139.1 49)">10k</text>
<text x="146.8" y="53.1" transform="rotate(-90 146.8 53.1)">R3</text>
<text x="146.8" y="49" transform="rotate(-90 146.8 49)">10k</text>
<text x="247" y="52.8">IN1-</text>
<text x="28.7" y="56.7" transform="rotate(-90 28.7 56.7)">GND+5V</text>
<text x="92.8" y="55.6">SCL</text>
<text x="92.8" y="58.2">SDA</text>
<text x="121.9" y="57.7" transform="rotate(-90 121.9 57.7)">R1</text>
<text x="153.8" y="58.2">GND</text>
<text x="222.4" y="60" transform="rotate(-90 222.4 60)">5.1r</text>
<text x="234.9" y="59.7" transform="rotate(-90 234.9 59.7)">C2</text>
<text x="92.8" y="63.3">IN1-</text>
<text x="92.8" y="60.7">OUT1</text>
<text x="117.6" y="60.8" transform="rotate(-90 117.6 60.8)">RESET</text>
<text x="140.2" y="63.3" transform="rotate(-90 140.2 63.3)">Green</text>
<text x="147.8" y="63.3" transform="rotate(-90 147.8 63.3)">Green</text>
<text x="222.4" y="64" transform="rotate(-90 222.4 64)">R4</text>
<text x="241" y="64.3" transform="rotate(-90 241 64.3)">R5</text>
<text x="241" y="60.2" transform="rotate(-90 241 60.2)">47k</text>
<text x="122.9" y="69.6" transform="rotate(-90 122.9 69.6)">100nf</text>
<text x="129.7" y="70.1" transform="rotate(-90 129.7 70.1)">1825966-1</text>
<text x="156.9" y="67.1" transform="rotate(-90 156.9 67.1)">100nf</text>
<text x="235.1" y="66.8" transform="rotate(-90 235.1 66.8)">100nf</text>
<text x="92.3" y="73.4">SWD</text>
<text x="123.4" y="74.9" transform="rotate(-90 123.4 74.9)">C3</text>
<text x="140.2" y="74.4" transform="rotate(-90 140.2 74.4)">LED</text>
<text x="148.3" y="74.9" transform="rotate(-90 148.3 74.9)">LED1</text>
<text x="157.4" y="72.4" transform="rotate(-90 157.4 72.4)">C1</text>
<text x="220.4" y="74.9">GND</text>
<text x="235.9" y="74.9">GND</text>
<text x="92.3" y="81">SWC</text>
<text x="119.8" y="82.8">GND</text>
<text x="130" y="78" transform="rotate(-90 130 78)">RESET</text>
<text x="137.1" y="82.8">GND</text>
<text x="146.8" y="82.9" transform="rotate(-90 146.8 82.9)">OUT1</text>
<text x="193.7" y="94.5">+5V</text>
<text x="207.1" y="105.9">OUT1</text>
<text x="220.9" y="102.4">LM393D IC2</text>
<text x="248.9" y="106.7" transform="rotate(-90 248.9 106.7)">+5V</text>
<text x="35.3" y="113">VCC</text>
<text x="87.6" y="113.5">+5V</text>
<text x="190.7" y="111.8" transform="rotate(-90 190.7 111.8)">VR1</text>
<text x="208.2" y="108.5">IN1-</text>
<text x="46.7" y="114.8">AZ1117CR2-5.0TRG1</text>
<text x="69.6" y="114.8">IC1</text>
<text x="192.5" y="115.1" transform="rotate(-90 192.5 115.1)">3362P-1-253LF</text>
<text x="211.8" y="114.6" transform="rotate(-90 211.8 114.6)">GND</text>
<text x="38.3" y="122.7" transform="rotate(-90 38.3 122.7)">100nf</text>
<text x="84.3" y="122.7" transform="rotate(-90 84.3 122.7)">100nf</text>
<text x="90.4" y="122.7" transform="rotate(-90 90.4 122.7)">100nf</text>
<text x="120.4" y="125.5">VCCIO</text>
<text x="38.8" y="128" transform="rotate(-90 38.8 128)">C6</text>
<text x="84.8" y="128" transform="rotate(-90 84.8 128)">C5</text>
<text x="90.9" y="128" transform="rotate(-90 90.9 128)">C4</text>
<text x="141.2" y="131.1" transform="rotate(-90 141.2 131.1)">+5V</text>
<text x="193.5" y="127.3">GND</text>
<text x="57.9" y="135.1">GND</text>
<text x="130.5" y="136.9" transform="rotate(-90 130.5 136.9)">R8</text>
<text x="130.5" y="133.1" transform="rotate(-90 130.5 133.1)">2.2k</text>
<text x="147.5" y="136.9" transform="rotate(-90 147.5 136.9)">R6</text>
<text x="147.5" y="133.1" transform="rotate(-90 147.5 133.1)">2.2k</text>
<text x="120.9" y="143.2">SDA_OUT</text>
<text x="150.4" y="143.2">SDA</text>
<text x="121.2" y="148.6">VCCIO</text>
<text x="137.4" y="148.4" transform="rotate(-90 137.4 148.4)">Q1</text>
<text x="197" y="149.1">RX</text>
<text x="197.2" y="146.5">TX</text>
<text x="208.5" y="148.9">RX</text>
<text x="208.6" y="146.4">TX</text>
<text x="228" y="149.3">RESET</text>
<text x="229.4" y="146.8">SWC</text>
<text x="240.8" y="146.6">SWC</text>
<text x="241.3" y="149.2">RST</text>
<text x="57.4" y="153.7">1N5819HW-7-F</text>
<text x="65.7" y="152.1">D1</text>
<text x="139.9" y="151.5" transform="rotate(-90 139.9 151.5)">2N7002</text>
<text x="142.4" y="154.2" transform="rotate(-90 142.4 154.2)">+5V</text>
<text x="180.2" y="151.6">RESET</text>
<text x="188.2" y="152.9">100nf</text>
<text x="194.8" y="154.2">+5V</text>
<text x="195.3" y="152.6">C7</text>
<text x="207.5" y="151.5">DTR</text>
<text x="207.9" y="154">5V_</text>
<text x="229.4" y="151.9">SWD</text>
<text x="230.6" y="155.2" transform="rotate(-90 230.6 155.2)">+5V</text>
<text x="240.8" y="151.7">SWD</text>
<text x="242.4" y="154.2">5V</text>
<text x="57.4" y="161.3">1N5819HW-7-F</text>
<text x="65.7" y="159.8">D2</text>
<text x="71.4" y="158">VCC</text>
<text x="131.8" y="160" transform="rotate(-90 131.8 160)">R9</text>
<text x="131.8" y="156.2" transform="rotate(-90 131.8 156.2)">2.2k</text>
<text x="148" y="160" transform="rotate(-90 148 160)">R7</text>
<text x="148" y="156.2" transform="rotate(-90 148 156.2)">2.2k</text>
<text x="193.7" y="156.7">GND</text>
<text x="206.5" y="156.5">GND_</text>
<text x="227.5" y="157">GND</text>
<text x="241" y="156.8">GND</text>
<text x="71.6" y="165.6">+5V</text>
<text x="121.1" y="166.4">SCL_OUT</text>
<text x="150.7" y="166.4">SCL</text>
<text x="70.1" y="174">1N5819HW-7-F</text>
<text x="80" y="172.2">VCCIO</text>
<text x="138.6" y="171.5" transform="rotate(-90 138.6 171.5)">Q2</text>
<text x="51.2" y="177.3">SCL_OUT</text>
<text x="51.2" y="179.8">SDA_OUT</text>
<text x="58.1" y="175.8" transform="rotate(-90 58.1 175.8)">GND</text>
<text x="70.1" y="175.5">D3</text>
<text x="141.2" y="174.6" transform="rotate(-90 141.2 174.6)">2N7002</text>
<text x="45.8" y="183.5">JP1</text>
</g>
<g font-size="1.1" fill="#c90d0c">
<text x="126.2" y="125.5" transform="rotate(-90 126.2 125.5)">IO</text>
<text x="127" y="148.6" transform="rotate(-90 127 148.6)">IO</text>
<text x="79.5" y="172.4" transform="rotate(-90 79.5 172.4)">IO</text>
</g>
</svg>
